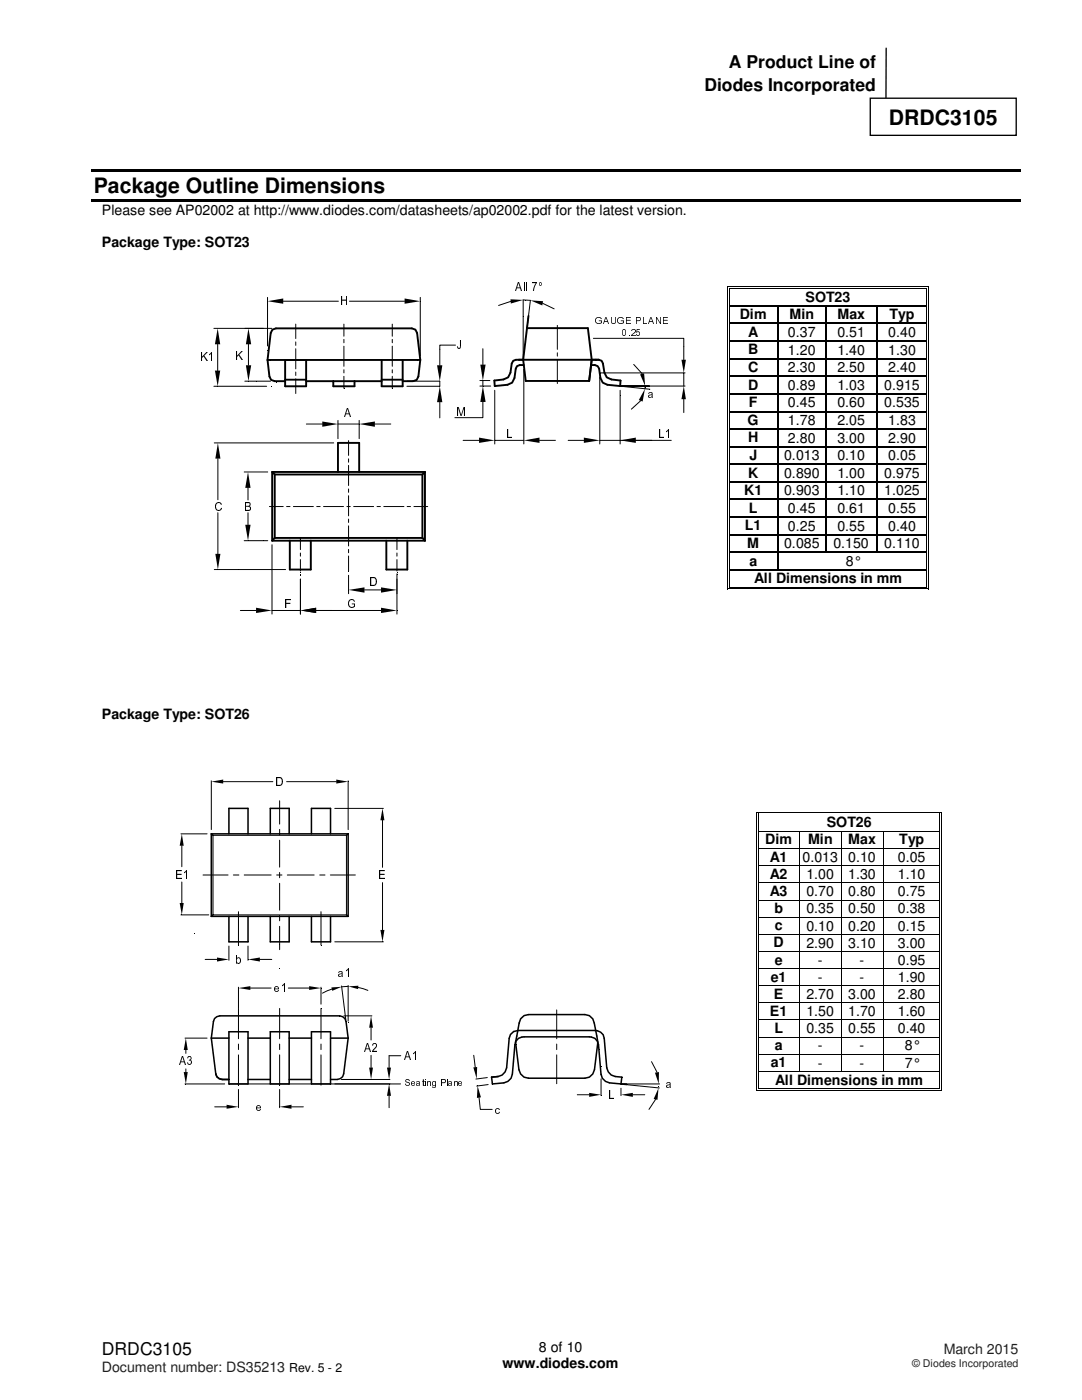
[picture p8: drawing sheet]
<svg xmlns="http://www.w3.org/2000/svg" width="216mm" height="279mm" viewBox="0 0 216 279" stroke-linecap="round" stroke-linejoin="round" font-family="sans-serif">
<path d="M176.8 9.6v10" fill="none" stroke="#000" stroke-width=".26"/>
<path d="M173.7 19.6h29.1v7.4h-29.1z" fill-rule="evenodd" fill="#fff"/>
<path d="M173.7 19.6h29.1v7.4h-29.1z" fill="none" stroke="#000" stroke-width=".26"/>
<path d="M18.2 33.7h185.5v.5h-185.5zM18.2 39.8h185.5v.5h-185.5z" fill="#000"/>
<g fill="#fff">
<path d="M145.6 57.7h39.2v3.2h-39.2z"/>
<path d="M145.7 57.7h39v3.2h-39z"/>
</g>
<path d="M145.1 57.2h.2v.5h-.2zM145.1 57.2h.5v.1h-.5zM145.5 57.5h.1v.2h-.1z" fill="#000"/>
<path d="M145.6 57.2h39.2M145.6 57.6h39.2" fill="none" stroke="#000" stroke-width=".2"/>
<path d="M145.6 57.7h39.2z" fill="#fff"/>
<path d="M184.8 57.2h.5v.1h-.5zM184.8 57.5h.2v.2h-.2zM185.2 57.2h.1v.5h-.1z" fill="#000"/>
<path d="M145.2 57.7v3.2M145.5 57.7v3.2M184.9 57.7v3.2M185.3 57.7v3.2" fill="none" stroke="#000" stroke-width=".2"/>
<g fill="#fff">
<path d="M145.6 61.2h9.5v3.2h-9.5z"/>
<path d="M145.7 61.2h9.2v3.2h-9.2z"/>
</g>
<path d="M145.1 60.9h.2v.3h-.2zM145.5 60.9h.1v.3h-.1zM155.1 60.9h.3v.3h-.3zM164.6 60.9h.3v.3h-.3zM174.8 60.9h.2v.3h-.2zM184.8 60.9h.2v.3h-.2zM185.2 60.9h.1v.3h-.1z" fill="#000"/>
<path d="M145.6 61h9.5M155.2 61.2v3.2M155.4 61h9.2M164.8 61.2v3.2M164.9 61h9.9M174.9 61.2v3.2M175 61h9.8" fill="none" stroke="#000" stroke-width=".25"/>
<path d="M145.2 61.2v3.2M145.5 61.2v3.2M184.9 61.2v3.2M185.3 61.2v3.2" fill="none" stroke="#000" stroke-width=".2"/>
<g fill="#fff">
<path d="M145.6 64.7h9.5v3.2h-9.5z"/>
<path d="M145.7 64.7h9.2v3.2h-9.2z"/>
</g>
<path d="M145.1 64.4h.2v.3h-.2zM145.5 64.4h.1v.3h-.1zM155.1 64.4h.3v.3h-.3zM164.6 64.4h.3v.3h-.3zM174.8 64.4h.2v.3h-.2zM184.8 64.4h.2v.3h-.2zM185.2 64.4h.1v.3h-.1z" fill="#000"/>
<path d="M145.6 64.6h9.5M155.2 64.7v3.2M155.4 64.6h9.2M164.8 64.7v3.2M164.9 64.6h9.9M174.9 64.7v3.2M175 64.6h9.8" fill="none" stroke="#000" stroke-width=".25"/>
<path d="M145.2 64.7v3.2M145.5 64.7v3.2M184.9 64.7v3.2M185.3 64.7v3.2" fill="none" stroke="#000" stroke-width=".2"/>
<g fill="#fff">
<path d="M145.6 68.2h9.5v3.3h-9.5z"/>
<path d="M145.7 68.2h9.2v3.3h-9.2z"/>
</g>
<path d="M145.1 67.9h.2v.3h-.2zM145.5 67.9h.1v.3h-.1zM155.1 67.9h.3v.3h-.3zM164.6 67.9h.3v.3h-.3zM174.8 67.9h.2v.3h-.2zM184.8 67.9h.2v.3h-.2zM185.2 67.9h.1v.3h-.1z" fill="#000"/>
<path d="M145.6 68.1h9.5M155.2 68.2v3.3M155.4 68.1h9.2M164.8 68.2v3.3M164.9 68.1h9.9M174.9 68.2v3.3M175 68.1h9.8" fill="none" stroke="#000" stroke-width=".25"/>
<path d="M145.2 68.2v3.3M145.5 68.2v3.3M184.9 68.2v3.3M185.3 68.2v3.3" fill="none" stroke="#000" stroke-width=".2"/>
<g fill="#fff">
<path d="M145.6 71.7h9.5v3.3h-9.5z"/>
<path d="M145.7 71.7h9.2v3.3h-9.2z"/>
</g>
<path d="M145.1 71.5h.2v.2h-.2zM145.5 71.5h.1v.2h-.1zM155.1 71.5h.3v.2h-.3zM164.6 71.5h.3v.2h-.3zM174.8 71.5h.2v.2h-.2zM184.8 71.5h.2v.2h-.2zM185.2 71.5h.1v.2h-.1z" fill="#000"/>
<path d="M145.6 71.6h9.5M155.2 71.7v3.3M155.4 71.6h9.2M164.8 71.7v3.3M164.9 71.6h9.9M174.9 71.7v3.3M175 71.6h9.8" fill="none" stroke="#000" stroke-width=".25"/>
<path d="M145.2 71.7v3.3M145.5 71.7v3.3M184.9 71.7v3.3M185.3 71.7v3.3" fill="none" stroke="#000" stroke-width=".2"/>
<g fill="#fff">
<path d="M145.6 75.2h9.5v3.3h-9.5z"/>
<path d="M145.7 75.2h9.2v3.3h-9.2z"/>
</g>
<path d="M145.1 75h.2v.2h-.2zM145.5 75h.1v.2h-.1zM155.1 75h.3v.2h-.3zM164.6 75h.3v.2h-.3zM174.8 75h.2v.2h-.2zM184.8 75h.2v.2h-.2zM185.2 75h.1v.2h-.1z" fill="#000"/>
<path d="M145.6 75.1h9.5M155.2 75.2v3.3M155.4 75.1h9.2M164.8 75.2v3.3M164.9 75.1h9.9M174.9 75.2v3.3M175 75.1h9.8" fill="none" stroke="#000" stroke-width=".25"/>
<path d="M145.2 75.2v3.3M145.5 75.2v3.3M184.9 75.2v3.3M185.3 75.2v3.3" fill="none" stroke="#000" stroke-width=".2"/>
<g fill="#fff">
<path d="M145.6 78.7h9.5v3.3h-9.5z"/>
<path d="M145.7 78.7h9.2v3.3h-9.2z"/>
</g>
<path d="M145.1 78.5h.2v.2h-.2zM145.5 78.5h.1v.2h-.1zM155.1 78.5h.3v.2h-.3zM164.6 78.5h.3v.2h-.3zM174.8 78.5h.2v.2h-.2zM184.8 78.5h.2v.2h-.2zM185.2 78.5h.1v.2h-.1z" fill="#000"/>
<path d="M145.6 78.6h9.5M155.2 78.7v3.3M155.4 78.6h9.2M164.8 78.7v3.3M164.9 78.6h9.9M174.9 78.7v3.3M175 78.6h9.8" fill="none" stroke="#000" stroke-width=".25"/>
<path d="M145.2 78.7v3.3M145.5 78.7v3.3M184.9 78.7v3.3M185.3 78.7v3.3" fill="none" stroke="#000" stroke-width=".2"/>
<g fill="#fff">
<path d="M145.6 82.3h9.5v3.2h-9.5z"/>
<path d="M145.7 82.3h9.2v3.2h-9.2z"/>
</g>
<path d="M145.1 82h.2v.3h-.2zM145.5 82h.1v.3h-.1zM155.1 82h.3v.3h-.3zM164.6 82h.3v.3h-.3zM174.8 82h.2v.3h-.2zM184.8 82h.2v.3h-.2zM185.2 82h.1v.3h-.1z" fill="#000"/>
<path d="M145.6 82.1h9.5M155.2 82.3v3.2M155.4 82.1h9.2M164.8 82.3v3.2M164.9 82.1h9.9M174.9 82.3v3.2M175 82.1h9.8" fill="none" stroke="#000" stroke-width=".25"/>
<path d="M145.2 82.3v3.2M145.5 82.3v3.2M184.9 82.3v3.2M185.3 82.3v3.2" fill="none" stroke="#000" stroke-width=".2"/>
<g fill="#fff">
<path d="M145.6 85.8h9.5v3.2h-9.5z"/>
<path d="M145.7 85.8h9.2v3.2h-9.2z"/>
</g>
<path d="M145.1 85.5h.2v.2h-.2zM145.5 85.5h.1v.2h-.1zM155.1 85.5h.3v.2h-.3zM164.6 85.5h.3v.2h-.3zM174.8 85.5h.2v.2h-.2zM184.8 85.5h.2v.2h-.2zM185.2 85.5h.1v.2h-.1z" fill="#000"/>
<path d="M145.6 85.6h9.5M155.2 85.7v3.3M155.4 85.6h9.2M164.8 85.7v3.3M164.9 85.6h9.9M174.9 85.7v3.3M175 85.6h9.8" fill="none" stroke="#000" stroke-width=".25"/>
<path d="M145.2 85.7v3.3M145.5 85.7v3.3M184.9 85.7v3.3M185.3 85.7v3.3" fill="none" stroke="#000" stroke-width=".2"/>
<g fill="#fff">
<path d="M145.6 89.3h9.5v3.2h-9.5z"/>
<path d="M145.7 89.3h9.2v3.2h-9.2z"/>
</g>
<path d="M145.1 89h.2v.2h-.2zM145.5 89h.1v.2h-.1zM155.1 89h.3v.2h-.3zM164.6 89h.3v.2h-.3zM174.8 89h.2v.2h-.2zM184.8 89h.2v.2h-.2zM185.2 89h.1v.2h-.1z" fill="#000"/>
<path d="M145.6 89.1h9.5M155.2 89.2v3.3M155.4 89.1h9.2M164.8 89.2v3.3M164.9 89.1h9.9M174.9 89.2v3.3M175 89.1h9.8" fill="none" stroke="#000" stroke-width=".25"/>
<path d="M145.2 89.2v3.3M145.5 89.2v3.3M184.9 89.2v3.3M185.3 89.2v3.3" fill="none" stroke="#000" stroke-width=".2"/>
<g fill="#fff">
<path d="M145.6 92.8h9.5v3.2h-9.5z"/>
<path d="M145.7 92.8h9.2v3.2h-9.2z"/>
</g>
<path d="M145.1 92.5h.2v.3h-.2zM145.5 92.5h.1v.3h-.1zM155.1 92.5h.3v.3h-.3zM164.6 92.5h.3v.3h-.3zM174.8 92.5h.2v.3h-.2zM184.8 92.5h.2v.3h-.2zM185.2 92.5h.1v.3h-.1z" fill="#000"/>
<path d="M145.6 92.6h9.5M155.2 92.8v3.2M155.4 92.6h9.2M164.8 92.8v3.2M164.9 92.6h9.9M174.9 92.8v3.2M175 92.6h9.8" fill="none" stroke="#000" stroke-width=".25"/>
<path d="M145.2 92.8v3.2M145.5 92.8v3.2M184.9 92.8v3.2M185.3 92.8v3.2" fill="none" stroke="#000" stroke-width=".2"/>
<g fill="#fff">
<path d="M145.6 96.3h9.5v3.2h-9.5z"/>
<path d="M145.7 96.3h9.2v3.2h-9.2z"/>
</g>
<path d="M145.1 96h.2v.3h-.2zM145.5 96h.1v.3h-.1zM155.1 96h.3v.3h-.3zM164.6 96h.3v.3h-.3zM174.8 96h.2v.3h-.2zM184.8 96h.2v.3h-.2zM185.2 96h.1v.3h-.1z" fill="#000"/>
<path d="M145.6 96.1h9.5M155.2 96.3v3.2M155.4 96.1h9.2M164.8 96.3v3.2M164.9 96.1h9.9M174.9 96.3v3.2M175 96.1h9.8" fill="none" stroke="#000" stroke-width=".25"/>
<path d="M145.2 96.3v3.2M145.5 96.3v3.2M184.9 96.3v3.2M185.3 96.3v3.2" fill="none" stroke="#000" stroke-width=".2"/>
<g fill="#fff">
<path d="M145.6 99.8h9.5v3.2h-9.5z"/>
<path d="M145.7 99.8h9.2v3.2h-9.2z"/>
</g>
<path d="M145.1 99.5h.2v.3h-.2zM145.5 99.5h.1v.3h-.1zM155.1 99.5h.3v.3h-.3zM164.6 99.5h.3v.3h-.3zM174.8 99.5h.2v.3h-.2zM184.8 99.5h.2v.3h-.2zM185.2 99.5h.1v.3h-.1z" fill="#000"/>
<path d="M145.6 99.7h9.5M155.2 99.8v3.2M155.4 99.7h9.2M164.8 99.8v3.2M164.9 99.7h9.9M174.9 99.8v3.2M175 99.7h9.8" fill="none" stroke="#000" stroke-width=".25"/>
<path d="M145.2 99.8v3.2M145.5 99.8v3.2M184.9 99.8v3.2M185.3 99.8v3.2" fill="none" stroke="#000" stroke-width=".2"/>
<g fill="#fff">
<path d="M145.6 103.3h9.5v3.3h-9.5z"/>
<path d="M145.7 103.3h9.2v3.3h-9.2z"/>
</g>
<path d="M145.1 103h.2v.3h-.2zM145.5 103h.1v.3h-.1zM155.1 103h.3v.3h-.3zM164.6 103h.3v.3h-.3zM174.8 103h.2v.3h-.2zM184.8 103h.2v.3h-.2zM185.2 103h.1v.3h-.1z" fill="#000"/>
<path d="M145.6 103.2h9.5M155.2 103.3v3.3M155.4 103.2h9.2M164.8 103.3v3.3M164.9 103.2h9.9M174.9 103.3v3.3M175 103.2h9.8" fill="none" stroke="#000" stroke-width=".25"/>
<path d="M145.2 103.3v3.3M145.5 103.3v3.3M184.9 103.3v3.3M185.3 103.3v3.3" fill="none" stroke="#000" stroke-width=".2"/>
<g fill="#fff">
<path d="M145.6 106.8h9.5v3.3h-9.5z"/>
<path d="M145.7 106.8h9.2v3.3h-9.2z"/>
</g>
<path d="M145.1 106.6h.2v.2h-.2zM145.5 106.6h.1v.2h-.1zM155.1 106.6h.3v.2h-.3zM164.6 106.6h.3v.2h-.3zM174.8 106.6h.2v.2h-.2zM184.8 106.6h.2v.2h-.2zM185.2 106.6h.1v.2h-.1z" fill="#000"/>
<path d="M145.6 106.7h9.5M155.2 106.8v3.3M155.4 106.7h9.2M164.8 106.8v3.3M164.9 106.7h9.9M174.9 106.8v3.3M175 106.7h9.8" fill="none" stroke="#000" stroke-width=".25"/>
<path d="M145.2 106.8v3.3M145.5 106.8v3.3M184.9 106.8v3.3M185.3 106.8v3.3" fill="none" stroke="#000" stroke-width=".2"/>
<g fill="#fff">
<path d="M145.6 110.3h9.5v3.3h-9.5z"/>
<path d="M145.7 110.3h9.2v3.3h-9.2z"/>
</g>
<path d="M145.1 110.1h.2v.2h-.2zM145.5 110.1h.1v.2h-.1zM155.1 110.1h.3v.2h-.3zM164.6 110.1h.3v.2h-.3zM174.8 110.1h.2v.2h-.2zM184.8 110.1h.2v.2h-.2zM185.2 110.1h.1v.2h-.1z" fill="#000"/>
<path d="M145.6 110.2h9.5M155.2 110.3v3.3M155.4 110.2h9.2M164.9 110.2h9.9M175 110.2h9.8" fill="none" stroke="#000" stroke-width=".25"/>
<path d="M145.2 110.3v3.3M145.5 110.3v3.3M184.9 110.3v3.3M185.3 110.3v3.3" fill="none" stroke="#000" stroke-width=".2"/>
<g fill="#fff">
<path d="M145.6 113.8h39.2v3.3h-39.2z"/>
<path d="M145.7 113.8h39v3.3h-39z"/>
</g>
<path d="M145.1 113.6h.2v.2h-.2zM145.1 117.1h.2v.5h-.2zM145.1 117.4h.5v.2h-.5zM145.5 113.6h.1v.2h-.1zM145.5 117.1h.1v.2h-.1zM155.1 113.6h.3v.2h-.3zM184.8 113.6h.2v.2h-.2zM184.8 117.4h.5v.2h-.5zM184.8 117.1h.2v.2h-.2zM185.2 113.6h.1v.2h-.1zM185.2 117.1h.1v.5h-.1z" fill="#000"/>
<path d="M145.6 113.7h9.5M155.4 113.7h29.4" fill="none" stroke="#000" stroke-width=".25"/>
<path d="M145.2 113.8v3.3M145.5 113.8v3.3M145.6 117.5h39.2M145.6 117.2h39.2M184.9 113.8v3.3M185.3 113.8v3.3" fill="none" stroke="#000" stroke-width=".2"/>
<g fill="#fff">
<path d="M151.5 162.6h35.9v3.2h-35.9z"/>
<path d="M151.6 162.6h35.7v3.2h-35.7z"/>
</g>
<path d="M151 162.1h.1v.5h-.1zM151 162.1h.5v.1h-.5zM151.3 162.4h.2v.2h-.2z" fill="#000"/>
<path d="M151.5 162.1h35.9M151.5 162.5h35.9" fill="none" stroke="#000" stroke-width=".2"/>
<path d="M151.5 162.6h35.9z" fill="#fff"/>
<path d="M187.4 162.1h.5v.1h-.5zM187.4 162.4h.2v.2h-.2zM187.7 162.1h.2v.5h-.2z" fill="#000"/>
<path d="M151 162.6v3.2M151.4 162.6v3.2M187.5 162.6v3.2M187.8 162.6v3.2" fill="none" stroke="#000" stroke-width=".2"/>
<g fill="#fff">
<path d="M151.5 166h7.9v3.2h-7.9z"/>
<path d="M151.6 166h7.6v3.2h-7.6z"/>
<path d="M159.6 166h8.2v3.2h-8.2z"/>
<path d="M159.9 166h7.6v3.2h-7.6z"/>
<path d="M168 166h8.1v3.2h-8.1z"/>
<path d="M168.2 166h7.7v3.2h-7.7z"/>
</g>
<path d="M151 165.8h.1v.2h-.1zM151.3 165.8h.2v.2h-.2zM159.5 165.8h.1v.2h-.1zM167.8 165.8h.2v.2h-.2zM176.1 165.8h.2v.2h-.2zM187.4 165.8h.2v.2h-.2zM187.7 165.8h.2v.2h-.2z" fill="#000"/>
<path d="M151 166v3.2M151.4 166v3.2M151.5 165.9h8M159.6 166v3.2M159.6 165.9h8.2M167.9 166v3.2M168 165.9h8.1M176.2 166v3.2M176.3 165.9h11.1M187.5 166v3.2M187.8 166v3.2" fill="none" stroke="#000" stroke-width=".2"/>
<g fill="#fff">
<path d="M151.5 169.4h7.9v3.3h-7.9z"/>
<path d="M151.6 169.4h7.6v3.3h-7.6z"/>
<path d="M159.6 169.4h8.2v3.3h-8.2z"/>
<path d="M159.9 169.4h7.6v3.3h-7.6z"/>
<path d="M168 169.4h8.1v3.3h-8.1z"/>
<path d="M168.2 169.4h7.7v3.3h-7.7z"/>
</g>
<path d="M151 169.2h.1v.2h-.1zM151.3 169.2h.2v.2h-.2zM159.5 169.2h.1v.2h-.1zM167.8 169.2h.2v.2h-.2zM176.1 169.2h.2v.2h-.2zM187.4 169.2h.2v.2h-.2zM187.7 169.2h.2v.2h-.2z" fill="#000"/>
<path d="M151 169.4v3.3M151.4 169.4v3.3M151.5 169.3h8M159.6 169.4v3.3M159.6 169.3h8.2M167.9 169.4v3.3M168 169.3h8.1M176.2 169.4v3.3M176.3 169.3h11.1M187.5 169.4v3.3M187.8 169.4v3.3" fill="none" stroke="#000" stroke-width=".2"/>
<g fill="#fff">
<path d="M151.5 172.8h7.9v3.3h-7.9z"/>
<path d="M151.6 172.8h7.6v3.3h-7.6z"/>
<path d="M159.6 172.8h8.2v3.3h-8.2z"/>
<path d="M159.9 172.8h7.6v3.3h-7.6z"/>
<path d="M168 172.8h8.1v3.3h-8.1z"/>
<path d="M168.2 172.8h7.7v3.3h-7.7z"/>
</g>
<path d="M151 172.7h.1v.1h-.1zM151.3 172.7h.2v.1h-.2zM159.5 172.7h.1v.1h-.1zM167.8 172.7h.2v.1h-.2zM176.1 172.7h.2v.1h-.2zM187.4 172.7h.2v.1h-.2zM187.7 172.7h.2v.1h-.2z" fill="#000"/>
<path d="M151 172.8v3.3M151.4 172.8v3.3M151.5 172.8h8M159.6 172.8v3.3M159.6 172.8h8.2M167.9 172.8v3.3M168 172.8h8.1M176.2 172.8v3.3M176.3 172.8h11.1M187.5 172.8v3.3M187.8 172.8v3.3" fill="none" stroke="#000" stroke-width=".2"/>
<g fill="#fff">
<path d="M151.5 176.3h7.9v3.2h-7.9z"/>
<path d="M151.6 176.3h7.6v3.2h-7.6z"/>
<path d="M159.6 176.3h8.2v3.2h-8.2z"/>
<path d="M159.9 176.3h7.6v3.2h-7.6z"/>
<path d="M168 176.3h8.1v3.2h-8.1z"/>
<path d="M168.2 176.3h7.7v3.2h-7.7z"/>
</g>
<path d="M151 176.1h.1v.2h-.1zM151.3 176.1h.2v.2h-.2zM159.5 176.1h.1v.2h-.1zM167.8 176.1h.2v.2h-.2zM176.1 176.1h.2v.2h-.2zM187.4 176.1h.2v.2h-.2zM187.7 176.1h.2v.2h-.2z" fill="#000"/>
<path d="M151 176.3v3.2M151.4 176.3v3.2M151.5 176.2h8M159.6 176.3v3.2M159.6 176.2h8.2M167.9 176.3v3.2M168 176.2h8.1M176.2 176.3v3.2M176.3 176.2h11.1M187.5 176.3v3.2M187.8 176.3v3.2" fill="none" stroke="#000" stroke-width=".2"/>
<g fill="#fff">
<path d="M151.5 179.7h7.9v3.2h-7.9z"/>
<path d="M151.6 179.7h7.6v3.2h-7.6z"/>
<path d="M159.6 179.7h8.2v3.2h-8.2z"/>
<path d="M159.9 179.7h7.6v3.2h-7.6z"/>
<path d="M168 179.7h8.1v3.2h-8.1z"/>
<path d="M168.2 179.7h7.7v3.2h-7.7z"/>
</g>
<g fill="#000">
<path d="M151 179.5h.1v.2h-.1zM151.3 179.5h.2v.2h-.2zM159.5 179.5h.1v.2h-.1zM167.8 179.5h.2v.2h-.2zM176.1 179.5h.2v.2h-.2zM187.4 179.5h.2v.2h-.2zM187.7 179.5h.2v.2h-.2zM151 182.9h.1v.2h-.1zM151.3 182.9h.2v.2h-.2zM159.5 182.9h.1v.2h-.1zM167.8 182.9h.2v.2h-.2zM176.1 182.9h.2v.2h-.2z"/>
<path d="M187.4 182.9h.2v.2h-.2zM187.7 182.9h.2v.2h-.2z"/>
</g>
<g fill="none" stroke="#000" stroke-width=".2">
<path d="M151 179.7v3.2M151.4 179.7v3.2M151.5 179.6h8M159.6 179.7v3.2M159.6 179.6h8.2M167.9 179.7v3.2M168 179.6h8.1M176.2 179.7v3.2M176.3 179.6h11.1M187.5 179.7v3.2M187.8 179.7v3.2M151 183.1v3.3"/>
<path d="M151.4 183.1v3.3M151.5 183h8M159.6 183.1v3.3M159.6 183h8.2M167.9 183.1v3.3M168 183h8.1M176.2 183.1v3.3M176.3 183h11.1M187.5 183.1v3.3M187.8 183.1v3.3"/>
</g>
<g fill="#fff">
<path d="M151.5 186.5h7.9v3.3h-7.9z"/>
<path d="M151.6 186.5h7.6v3.3h-7.6z"/>
<path d="M159.6 186.5h8.2v3.3h-8.2z"/>
<path d="M159.9 186.5h7.6v3.3h-7.6z"/>
<path d="M168 186.5h8.1v3.3h-8.1z"/>
<path d="M168.2 186.5h7.7v3.3h-7.7z"/>
</g>
<path d="M151 186.4h.1v.1h-.1zM151.3 186.4h.2v.1h-.2zM159.5 186.4h.1v.1h-.1zM167.8 186.4h.2v.1h-.2zM176.1 186.4h.2v.1h-.2zM187.4 186.4h.2v.1h-.2zM187.7 186.4h.2v.1h-.2z" fill="#000"/>
<path d="M151 186.5v3.3M151.4 186.5v3.3M151.5 186.4h8M159.6 186.5v3.3M159.6 186.4h8.2M167.9 186.5v3.3M168 186.4h8.1M176.2 186.5v3.3M176.3 186.4h11.1M187.5 186.5v3.3M187.8 186.5v3.3" fill="none" stroke="#000" stroke-width=".2"/>
<g fill="#fff">
<path d="M151.5 189.9h7.9v3.3h-7.9z"/>
<path d="M151.6 189.9h7.6v3.3h-7.6z"/>
<path d="M159.6 189.9h8.2v3.3h-8.2z"/>
<path d="M159.9 189.9h7.6v3.3h-7.6z"/>
<path d="M168 189.9h8.1v3.3h-8.1z"/>
<path d="M168.2 189.9h7.7v3.3h-7.7z"/>
</g>
<path d="M151 189.8h.1v.1h-.1zM151.3 189.8h.2v.1h-.2zM159.5 189.8h.1v.1h-.1zM167.8 189.8h.2v.1h-.2zM176.1 189.8h.2v.1h-.2zM187.4 189.8h.2v.1h-.2zM187.7 189.8h.2v.1h-.2z" fill="#000"/>
<path d="M151 189.9v3.3M151.4 189.9v3.3M151.5 189.9h8M159.6 189.9v3.3M159.6 189.9h8.2M167.9 189.9v3.3M168 189.9h8.1M176.2 189.9v3.3M176.3 189.9h11.1M187.5 189.9v3.3M187.8 189.9v3.3" fill="none" stroke="#000" stroke-width=".2"/>
<g fill="#fff">
<path d="M151.5 193.4h7.9v3.2h-7.9z"/>
<path d="M151.6 193.4h7.6v3.2h-7.6z"/>
<path d="M159.6 193.4h8.2v3.2h-8.2z"/>
<path d="M159.9 193.4h7.6v3.2h-7.6z"/>
<path d="M168 193.4h8.1v3.2h-8.1z"/>
<path d="M168.2 193.4h7.7v3.2h-7.7z"/>
</g>
<path d="M151 193.2h.1v.2h-.1zM151.3 193.2h.2v.2h-.2zM159.5 193.2h.1v.2h-.1zM167.8 193.2h.2v.2h-.2zM176.1 193.2h.2v.2h-.2zM187.4 193.2h.2v.2h-.2zM187.7 193.2h.2v.2h-.2z" fill="#000"/>
<path d="M151 193.4v3.2M151.4 193.4v3.2M151.5 193.3h8M159.6 193.4v3.2M159.6 193.3h8.2M167.9 193.4v3.2M168 193.3h8.1M176.2 193.4v3.2M176.3 193.3h11.1M187.5 193.4v3.2M187.8 193.4v3.2" fill="none" stroke="#000" stroke-width=".2"/>
<g fill="#fff">
<path d="M151.5 196.8h7.9v3.2h-7.9z"/>
<path d="M151.6 196.8h7.6v3.2h-7.6z"/>
<path d="M159.6 196.8h8.2v3.2h-8.2z"/>
<path d="M159.9 196.8h7.6v3.2h-7.6z"/>
<path d="M168 196.8h8.1v3.2h-8.1z"/>
<path d="M168.2 196.8h7.7v3.2h-7.7z"/>
</g>
<path d="M151 196.6h.1v.2h-.1zM151.3 196.6h.2v.2h-.2zM159.5 196.6h.1v.2h-.1zM167.8 196.6h.2v.2h-.2zM176.1 196.6h.2v.2h-.2zM187.4 196.6h.2v.2h-.2zM187.7 196.6h.2v.2h-.2z" fill="#000"/>
<path d="M151 196.8v3.2M151.4 196.8v3.2M151.5 196.7h8M159.6 196.8v3.2M159.6 196.7h8.2M167.9 196.8v3.2M168 196.7h8.1M176.2 196.8v3.2M176.3 196.7h11.1M187.5 196.8v3.2M187.8 196.8v3.2" fill="none" stroke="#000" stroke-width=".2"/>
<g fill="#fff">
<path d="M151.5 200.2h7.9v3.3h-7.9z"/>
<path d="M151.6 200.2h7.6v3.3h-7.6z"/>
<path d="M159.6 200.2h8.2v3.3h-8.2z"/>
<path d="M159.9 200.2h7.6v3.3h-7.6z"/>
<path d="M168 200.2h8.1v3.3h-8.1z"/>
<path d="M168.2 200.2h7.7v3.3h-7.7z"/>
</g>
<path d="M151 200h.1v.2h-.1zM151.3 200h.2v.2h-.2zM159.5 200h.1v.2h-.1zM167.8 200h.2v.2h-.2zM176.1 200h.2v.2h-.2zM187.4 200h.2v.2h-.2zM187.7 200h.2v.2h-.2z" fill="#000"/>
<path d="M151 200.2v3.3M151.4 200.2v3.3M151.5 200.1h8M159.6 200.2v3.3M159.6 200.1h8.2M167.9 200.2v3.3M168 200.1h8.1M176.2 200.2v3.3M176.3 200.1h11.1M187.5 200.2v3.3M187.8 200.2v3.3" fill="none" stroke="#000" stroke-width=".2"/>
<g fill="#fff">
<path d="M151.5 203.6h7.9v3.3h-7.9z"/>
<path d="M151.6 203.6h7.6v3.3h-7.6z"/>
</g>
<path d="M151 203.5h.1v.1h-.1zM151.3 203.5h.2v.1h-.2zM159.5 203.5h.1v.1h-.1zM167.8 203.5h.2v.1h-.2zM176.1 203.5h.2v.1h-.2zM187.4 203.5h.2v.1h-.2zM187.7 203.5h.2v.1h-.2z" fill="#000"/>
<path d="M151 203.6v3.3M151.4 203.6v3.3M151.5 203.5h8M159.6 203.6v3.3M159.6 203.5h8.2M167.9 203.6v3.3M168 203.5h8.1M176.2 203.6v3.3M176.3 203.5h11.1M187.5 203.6v3.3M187.8 203.6v3.3" fill="none" stroke="#000" stroke-width=".2"/>
<g fill="#fff">
<path d="M151.5 207.1h7.9v3.2h-7.9z"/>
<path d="M151.6 207.1h7.6v3.2h-7.6z"/>
</g>
<path d="M151 206.9h.1v.2h-.1zM151.3 206.9h.2v.2h-.2zM159.5 206.9h.1v.2h-.1zM167.8 206.9h.2v.2h-.2zM176.1 206.9h.2v.2h-.2zM187.4 206.9h.2v.2h-.2zM187.7 206.9h.2v.2h-.2z" fill="#000"/>
<path d="M151 207.1v3.2M151.4 207.1v3.2M151.5 207h8M159.6 207.1v3.2M159.6 207h8.2M167.9 207.1v3.2M168 207h8.1M176.2 207.1v3.2M176.3 207h11.1M187.5 207.1v3.2M187.8 207.1v3.2" fill="none" stroke="#000" stroke-width=".2"/>
<g fill="#fff">
<path d="M151.5 210.5h7.9v3.2h-7.9z"/>
<path d="M151.6 210.5h7.6v3.2h-7.6z"/>
</g>
<path d="M151 210.3h.1v.2h-.1zM151.3 210.3h.2v.2h-.2zM159.5 210.3h.1v.2h-.1zM167.8 210.3h.2v.2h-.2zM176.1 210.3h.2v.2h-.2zM187.4 210.3h.2v.2h-.2zM187.7 210.3h.2v.2h-.2z" fill="#000"/>
<path d="M151 210.5v3.2M151.4 210.5v3.2M151.5 210.4h8M159.6 210.5v3.2M159.6 210.4h8.2M167.9 210.5v3.2M168 210.4h8.1M176.2 210.5v3.2M176.3 210.4h11.1M187.5 210.5v3.2M187.8 210.5v3.2" fill="none" stroke="#000" stroke-width=".2"/>
<g fill="#fff">
<path d="M151.5 213.9h35.9v3.3h-35.9z"/>
<path d="M151.6 213.9h35.7v3.3h-35.7z"/>
</g>
<g fill="#000">
<path d="M151 213.7h.1v.2h-.1zM151 217.2h.1v.5h-.1zM151 217.5h.5v.2h-.5zM151.3 213.7h.2v.2h-.2zM151.3 217.2h.2v.1h-.2zM159.5 213.7h.1v.2h-.1zM167.8 213.7h.2v.2h-.2zM176.1 213.7h.2v.2h-.2zM187.4 213.7h.2v.2h-.2zM187.4 217.5h.5v.2h-.5zM187.4 217.2h.2v.1h-.2zM187.7 213.7h.2v.2h-.2z"/>
<path d="M187.7 217.2h.2v.5h-.2z"/>
</g>
<g fill="none" stroke="#000" stroke-width=".2">
<path d="M53.4 59.4v9.6M83.9 59.4v11.6M42.7 77.1h10.5M42.7 65.5h11.5M43.4 68.7v5.3M48.9 76.1h5.1M49.6 68.7v4.2M56.5 60.1h11M59 64.7v2.9M59 68.2v.7M59 69.6v4M59 74.3v.6"/>
<path d="M59 75.6v2.9M68.6 64.7v2.4M68.6 67.7v.7M68.6 69.1v4M68.6 73.8v.6M68.6 75.1v2.4M69.7 60.1h11M78.3 64.7v2.4M78.3 67.7v.7M78.3 69.1v4M78.3 73.8v.6M78.3 75.1v2.4"/>
<path d="M81.2 76.1h6.6v1h-6.6M90.9 68.9h-3.1v4M95.8 77h2.1M95.8 75.9h1.9M96.4 69.6v3.2M96.4 75.9v1.1M98.7 77.9v10.7M101.9 60.2l-2.4 .8M104.5 73.7v14.9M105.2 65.5l.6-5.6h-1.4v11.9M108.3 60.5l2.3 1.1M111.2 64.9v4.8"/>
<path d="M111.2 70.4v.7M111.2 71.8v4.7M118.4 67.5h18v4.3M119.7 75.3v13.3M119.7 74.4h17M123.7 77h13M123.7 77.9v10.7M124 77.1l5.7 .6M126.4 72.7l1.7 1.9M127.8 80l-1.8 1.7M128.7 77v.6M136.4 74.4v2.6"/>
<path d="M136.4 79.7v2.6M42.8 88.4h23.8M43.5 91.5v8.2M48.7 94.2h4.7M49.5 97.4v2.4M61.1 84.6h3.2M67.4 83.9v3.6M67.4 84.6h4.3M69.6 87.9v3M69.6 91.6v.6M69.6 92.9v4M69.6 97.6v.7"/>
<path d="M69.6 98.9v4.1M71.7 83.9v3.6M74.8 84.6h3.2M87.8 80.3v3.1M92.4 87.9h3.2M96.4 80.2v3.2h-5.6M98.7 87.9h5.8M107.7 87.9h3.1M113.4 87.9h3.1M119.7 87.9h4zM123.7 87.9h10.2M42.8 113.7h14.2"/>
<path d="M43.5 102.3v8.2M48.7 107.9h4.7M49.5 102.3v2.4M53.8 101.1h2.7M54.3 108.7v13.9M57.2 101.1h.7M58.5 101.1h4M59.9 107.4v2.3M59.9 110.4v.6M59.9 111.7v2.3M59.9 115.6v7M63.2 101.1h.7"/>
<path d="M64.6 101.1h3.9M69.2 101.1h.7M69.6 103.6v.7M69.6 104.9v4.1M69.6 109.6v.7M69.6 111v3M69.6 114.8v3.7M70.6 101.1h3.9M72.7 117.7h3.3M75.2 101.1h.7M76.6 101.1h4M79.2 107.4v2.3"/>
<path d="M79.2 110.4v.6M79.2 111.7v2.3M79.2 114.5v8.1M81.2 101.1h.7M82.6 101.1h2.7M48 121.8h3.1M54.3 121.8h5.6M63.1 121.8h12.9M42.2 155.8v9.8M44.5 156h9.9M55.8 159.8v4.7M57.2 156h9.9"/>
<path d="M69.5 155.8v9.8M36.1 166.4h5.2M36.3 168.8v4.2M36.3 176v4.2M40.5 174.6h5M42.5 166.7h26.6v15.9h-26.6zM46.6 174.6h1.1M48.7 174.6h5.4M55.2 174.6h1.1M55.8 165.5v1.1M55.8 167.7v5.4M55.8 174.1v1.1"/>
<path d="M55.8 176.3v5.4M57.3 174.6h5.4M63.8 174.6h1.1M65.9 174.6h5M66.8 161.3h9.7M76.3 163.7v9.4M76.3 176.1v9.5M36.1 182.6h5.6M40.9 191.5h2.4M45.7 188.8v2.8M47.6 181.9v6.7M47.6 197v10.3"/>
<path d="M49.5 188.8v2.8M50 197.2h4.1M51.9 191.5h2.3M55.8 182.7v1.1M55.8 184.9v4.6M57.5 197.2h4.2M64.1 181.9v6.7M64.1 197v3.4M66.2 197.4l-1.9 .8M66.8 188h9.7M68.2 196.8l.8 6.7M69.5 196.7v7.1"/>
<path d="M69.5 196.9h-1.3M71.5 197.1l1.9 .6M36.9 216.3h7.9M36.9 207.2h4.4M37.1 209.6v.6M37.1 213.3v.7M45.7 216.3h34.2M47.6 208.4v1.1M47.6 210.5v6.1M47.6 217.4v3.7M55.8 201.3v6M55.8 208.4v1.1"/>
<path d="M55.8 210.5v6.1M55.8 217.4v3.7M64.1 201.3v6M64.1 208.4v1.1M64.1 210.5v6.1M68.2 215.4h9.6M68.6 202.7h5.6M74 205.1v2.5M74 210.6v2.5M77.6 218.7v2.4M80 210.7h-2.4v2.4M94.5 210.6l.3 2.4"/>
<path d="M95.6 219l.2 2.4h2.4M97.2 215.1l-2.2 .2M97.4 216.5l-2.3 .2M111.1 201.5v5.8M111.1 208.4v1.1M111.1 210.5v5.8M115.2 218.5h2.4M119.9 215.3v3.4M123.9 217.2v1.5M125.2 216.3h6.4M125.2 216.5l6.4 .6M126.3 218.5h2.4"/>
<path d="M130 211.9l1.1 2.1M130.8 219.4l-1.3 2M151 213.9v3.3M151.4 213.9v3.3M151.5 213.8h8M151.5 217.6h35.9M151.5 217.3h35.9M159.6 213.8h8.2M168 213.8h8.1M176.3 213.8h11.1M187.5 213.9v3.3M187.8 213.9v3.3"/>
<path d="M42.8 220.9h2.4M58.2 220.9h2.3"/>
</g>
<g fill="none" stroke="#000" stroke-width=".38">
<path d="M53.4 71.8l.4 3.3 .3 .7 .7 .3h2.1M53.4 71.8l.6-5.3 .4-.7 .7-.3h27.1l.7 .3 .3 .7 .7 5.3M53.4 71.8h30.5M56.9 71.8v5.3h4.2v-5.3M56.9 75.8h4.2M61.1 76.1h15.1M66.5 76.1v1h4.2v-1M76.2 71.8v5.3h4.1v-5.3M76.2 75.8h4.1M83.9 71.8l-.4 3.3-.4 .7-.7 .3h-2.1M104.5 72.9h-.8l-.5 .2-.3 .5-.2 1.8-.5 1-.9 .4-2.6 .2-.1-1.1 1.9-.2 .9-.4 .5-.9 .2-1.8 .3-.6 .6-.2h16.5l.6 .2 .2 .6 .3 1.8 .5 .9 .9 .4 1.8 .2-.1 1.1M105.5 63l-1.1 8.8 .5 4.2h12.7l.5-4.2-.8-6.3h-12.1"/>
<path d="M117.9 72.9h.8l.6 .2 .2 .5 .3 1.8 .5 1 .9 .4 2.5 .2M123.7 77h5.8M54.3 94.2h30.5M54.3 94.2v13.7M54.3 94.2l.5 .5M54.8 94.7h29.5M54.8 94.7v12.7M67.4 94.2v-5.8h4.3v5.8M84.3 94.7v12.7M84.8 94.2v13.7M84.8 94.2l-.5 .5M54.3 107.9h30.5"/>
<path d="M54.8 107.4h29.5M54.8 107.4l-.5 .5M57.8 107.9v5.8h4.2v-5.8M77.1 107.9v5.8h4.2v-5.8M84.3 107.4l.5 .5"/>
</g>
<g fill="#000">
<path d="M53.4 60.1l3.1-.5v1zM80.7 59.6l3.2 .5-3.2 .5zM101.9 59.7l2.5 .2-2.5 .7zM43.4 65.5l.5 3.2h-1zM42.9 74h1l-.5 3.1zM49.6 65.5l.5 3.2h-1zM49.1 72.9h1l-.5 3.2zM87.2 72.9h1.1l-.5 3.2zM95.8 72.8h1.1l-.5 3.1zM105.8 59.9l2.6 .2-.2 .9zM128.7 77.6l-.5 2.5-.7-.3zM127.7 74.7l.8-.2 .2 2.5z"/>
<path d="M136.4 77l.5 2.7h-.9zM136 71.8h.9l-.5 2.6zM43.5 88.4l.5 3.1h-1zM49.5 94.2l.5 3.2h-1.1zM64.3 84.1l3.1 .5-3.1 .6zM71.7 84.6l3.1-.5v1.1zM87.8 77.1l.5 3.2h-1.1zM95.6 87.3l3.1 .6-3.1 .5zM96.4 77l.5 3.2h-1.1zM104.5 87.9l3.2-.6v1.1zM116.5 87.3l3.2 .6-3.2 .5zM123.7 87.9l3.2-.6v1.1z"/>
<path d="M43 110.5h1l-.5 3.2zM48.9 104.7h1.1l-.5 3.2zM69.6 117.7l3.1-.5v1.1zM76 117.2l3.2 .5-3.2 .6zM51.1 121.3l3.2 .5-3.2 .5zM59.9 121.8l3.2-.5v1zM76 121.3l3.2 .5-3.2 .5zM42.2 156l2.3-.4v.8zM67.1 155.6l2.4 .4-2.4 .4zM36.3 166.4l.4 2.4h-.8zM76.3 161.3l.4 2.4h-.8zM35.9 180.2h.8l-.4 2.4z"/>
<path d="M43.3 191.1l2.4 .4-2.4 .4zM47.6 197.2l2.4-.4v.8zM49.5 191.5l2.4-.4v.8zM61.7 196.8l2.4 .4-2.4 .4zM66.1 197.1l2.1-.2-1.9 .8zM69.5 196.9l2-.2v.7zM75.9 185.6h.8l-.4 2.4zM37.1 207.2l.4 2.4h-.8zM36.7 214h.8l-.4 2.3zM74 202.7l.4 2.4h-.7zM73.7 213.1h.7l-.4 2.3zM77.2 213.1h.8l-.4 2.3z"/>
<path d="M77.6 216.3l.4 2.4h-.8zM94.4 213l.8-.1-.1 2.4zM95.3 216.7l.7 2.3-.8 .1zM117.6 218.1l2.3 .4-2.3 .4zM123.9 218.5l2.4-.4v.8zM131.4 217.1l-.2 2.4-.8-.2zM130.7 214.1l.8-.1-.1 2.3zM45.2 220.5l2.4 .4-2.4 .4zM55.8 220.9l2.4-.4v.8z"/>
</g>
<g fill="none" stroke="#000" stroke-width=".3">
<path d="M42.2 166.4v16.5M42.2 166.4h27.3M42.2 166.4l.3 .3M45.7 166.4v-5.1h3.8v5.1M53.9 166.4v-5.1h3.8v5.1M62.1 166.4v-5.1h3.9v5.1M69.5 166.4v16.5M69.5 166.4l-.4 .3M42.2 182.9h27.3M42.5 182.6l-.3 .3M45.7 182.9v5.1h3.8v-5.1M53.9 182.9v5.1h3.8v-5.1"/>
<path d="M62.1 182.9v5.1h3.9v-5.1M69.1 182.6l.4 .3M42.2 207.2l.9 7.1 .2 .6 .4 .4 .6 .1h1.4M42.2 207.2l.4-3.3 .2-.6 .5-.4 .6-.2h23.9l.6 .2 .4 .4 .2 .6 .5 3.3M42.2 207.2h3.5M45.7 205.9h3.8v10.4h-3.8zM49.5 207.2h4.4M49.5 215.4h4.4M53.9 205.9h3.8v10.4h-3.8zM57.7 207.2h4.4M57.7 215.4h4.4M62.1 205.9h3.9v10.4h-3.9z"/>
<path d="M66 207.2h3.5M69.5 207.2l-.9 7.1-.2 .6-.5 .4-.6 .1h-1.3M103.9 203.3l.7-.6 .9-.2h11.2l.9 .2 .7 .6 .3 .9 .7 3.8-.7 5.5-.3 .8-.7 .7-.9 .2h-11.2l-.9-.2-.7-.7-.4-.8-.6-5.5 .7-3.8zM118.7 205.7a1.78 1.78 0 0 1 1.9 1.5l.5 5.9 .3 .8 .6 .6 .8 .3 1.3 .2-.2 1.3M118.8 205.7h-15.4l-.9 .2-.6 .6-.3 .7-.5 5.9-.3 .8-.6 .6-.8 .3-1.3 .2 .2 1.3 2.2-.2 .8-.3 .7-.6 .2-.8 .5-5.9a1.69 1.69 0 0 1 1.9-1.6h13a1.69 1.69 0 0 1 1.8 1.6l.5 6M119.9 214.4l.3 .8 .6 .6 .8 .3 2.3 .2M123.9 216.3h1.2M123.9 216.3l1.2 .2"/>
</g>
<g font-size="4.2">
<text x="177.4" y="24.9">DRDC3105</text>
<text x="18.7" y="38.5">Package Outline Dimensions</text>
</g>
<g font-size="3.5">
<text x="145.5" y="13.6">A Product Line of</text>
<text x="140.5" y="18.1">Diodes Incorporated</text>
<text x="20.3" y="270.5">DRDC3105</text>
</g>
<g font-size="2.8">
<text x="20.3" y="42.9">Please see AP02002 at http://www.diodes.com/datasheets/ap02002.pdf for the latest version.</text>
<text x="20.3" y="49.4">Package Type: SOT23</text>
<text x="147.6" y="63.7">Dim</text>
<text x="157.6" y="63.7">Min</text>
<text x="160.7" y="60.2">SOT23</text>
<text x="167.1" y="63.7">Max</text>
<text x="177.5" y="63.7">Typ</text>
<text x="149.3" y="67.2">A</text>
<text x="149.3" y="70.7">B</text>
<text x="157.2" y="67.3">0.37</text>
<text x="157.2" y="70.8">1.20</text>
<text x="167.1" y="67.3">0.51</text>
<text x="167.1" y="70.8">1.40</text>
<text x="177.2" y="67.3">0.40</text>
<text x="177.2" y="70.8">1.30</text>
<text x="149.3" y="74.3">C</text>
<text x="149.3" y="77.8">D</text>
<text x="157.2" y="74.3">2.30</text>
<text x="157.2" y="77.8">0.89</text>
<text x="167.1" y="74.3">2.50</text>
<text x="167.1" y="77.8">1.03</text>
<text x="176.4" y="77.8">0.915</text>
<text x="177.2" y="74.3">2.40</text>
<text x="149.4" y="81.3">F</text>
<text x="157.2" y="81.3">0.45</text>
<text x="167.1" y="81.3">0.60</text>
<text x="176.4" y="81.3">0.535</text>
<text x="149.2" y="84.8">G</text>
<text x="149.3" y="88.3">H</text>
<text x="157.2" y="84.8">1.78</text>
<text x="157.2" y="88.3">2.80</text>
<text x="167.1" y="84.8">2.05</text>
<text x="167.1" y="88.3">3.00</text>
<text x="177.2" y="84.8">1.83</text>
<text x="177.2" y="88.3">2.90</text>
<text x="149.3" y="95.3">K</text>
<text x="149.5" y="91.8">J</text>
<text x="156.5" y="91.9">0.013</text>
<text x="156.5" y="95.4">0.890</text>
<text x="167.1" y="91.9">0.10</text>
<text x="167.1" y="95.4">1.00</text>
<text x="176.4" y="95.4">0.975</text>
<text x="177.2" y="91.9">0.05</text>
<text x="148.5" y="98.8">K1</text>
<text x="156.5" y="98.8">0.903</text>
<text x="167.1" y="98.8">1.10</text>
<text x="176.4" y="98.8">1.025</text>
<text x="148.6" y="105.8">L1</text>
<text x="149.4" y="102.3">L</text>
<text x="157.2" y="102.4">0.45</text>
<text x="157.2" y="105.9">0.25</text>
<text x="167.1" y="102.4">0.61</text>
<text x="167.1" y="105.9">0.55</text>
<text x="177.2" y="105.9">0.40</text>
<text x="177.2" y="102.4">0.55</text>
<text x="149.1" y="109.3">M</text>
<text x="149.5" y="112.9">a</text>
<text x="156.5" y="109.4">0.085</text>
<text x="166.3" y="109.4">0.150</text>
<text x="168.8" y="112.9">8°</text>
<text x="176.4" y="109.4">0.110</text>
<text x="150.5" y="116.4">All Dimensions in mm</text>
<text x="20.3" y="143.5">Package Type: SOT26</text>
<text x="165" y="165.1">SOT26</text>
<text x="152.7" y="168.5">Dim</text>
<text x="153.6" y="172">A1</text>
<text x="160.1" y="172">0.013</text>
<text x="161.2" y="168.5">Min</text>
<text x="169.2" y="168.5">Max</text>
<text x="169.2" y="172">0.10</text>
<text x="179.2" y="172">0.05</text>
<text x="179.4" y="168.5">Typ</text>
<text x="153.6" y="175.4">A2</text>
<text x="153.6" y="178.8">A3</text>
<text x="160.9" y="175.4">1.00</text>
<text x="160.9" y="178.9">0.70</text>
<text x="169.2" y="175.4">1.30</text>
<text x="169.2" y="178.9">0.80</text>
<text x="179.2" y="175.4">1.10</text>
<text x="179.2" y="178.9">0.75</text>
<text x="154.5" y="182.2">b</text>
<text x="154.6" y="185.7">c</text>
<text x="160.9" y="182.3">0.35</text>
<text x="160.9" y="185.7">0.10</text>
<text x="169.2" y="182.3">0.50</text>
<text x="169.2" y="185.7">0.20</text>
<text x="179.2" y="182.3">0.38</text>
<text x="179.2" y="185.7">0.15</text>
<text x="154.3" y="189.1">D</text>
<text x="160.9" y="189.1">2.90</text>
<text x="169.2" y="189.1">3.10</text>
<text x="179.2" y="189.1">3.00</text>
<text x="153.8" y="195.9">e1</text>
<text x="154.6" y="192.5">e</text>
<text x="163.2" y="192.5">-</text>
<text x="163.2" y="196">-</text>
<text x="171.5" y="192.5">-</text>
<text x="171.5" y="196">-</text>
<text x="179.2" y="192.5">0.95</text>
<text x="179.2" y="196">1.90</text>
<text x="153.6" y="202.8">E1</text>
<text x="154.4" y="199.3">E</text>
<text x="160.9" y="199.4">2.70</text>
<text x="160.9" y="202.8">1.50</text>
<text x="169.2" y="199.4">3.00</text>
<text x="169.2" y="202.8">1.70</text>
<text x="179.2" y="199.4">2.80</text>
<text x="179.2" y="202.8">1.60</text>
<text x="154.5" y="206.2">L</text>
<text x="154.6" y="209.6">a</text>
<text x="160.9" y="206.2">0.35</text>
<text x="163.2" y="209.6">-</text>
<text x="169.2" y="206.2">0.55</text>
<text x="171.5" y="209.6">-</text>
<text x="179.2" y="206.2">0.40</text>
<text x="180.6" y="209.6">8°</text>
<text x="153.8" y="213">a1</text>
<text x="163.2" y="213.1">-</text>
<text x="171.5" y="213.1">-</text>
<text x="180.6" y="213.1">7°</text>
<text x="154.7" y="216.5">All Dimensions in mm</text>
<text x="107.5" y="269.8">8 of 10</text>
<text x="100.3" y="273">www.diodes.com</text>
</g>
<g font-size="2.8" fill="#231f20">
<text x="20.3" y="273.9">Document number: DS35213</text>
<text x="188.3" y="270.2">March 2015</text>
</g>
<text font-size="2.5" x="57.7" y="273.9">Rev. 5 - 2</text>
<g font-size="2.4">
<text x="102.7" y="58">All 7°</text>
<text x="67.8" y="61">H</text>
<text x="46.9" y="71.8">K</text>
<text x="91.3" y="69.7">J</text>
<text x="40" y="72.1">K1</text>
<text x="68.7" y="83.2">A</text>
<text x="91" y="83">M</text>
<text x="129.3" y="79.5">a</text>
<text x="100.9" y="87.5">L</text>
<text x="131.4" y="87.5">L1</text>
<text x="42.6" y="101.9">C</text>
<text x="48.7" y="101.9">B</text>
<text x="73.6" y="117">D</text>
<text x="56.7" y="121.3">F</text>
<text x="69.3" y="121.2">G</text>
<text x="54.9" y="156.8">D</text>
<text x="35" y="175.3">E1</text>
<text x="75.5" y="175.5">E</text>
<text x="46.9" y="192.4">b</text>
<text x="67.4" y="194.9">a1</text>
<text x="54.7" y="198">e1</text>
<text x="72.7" y="210">A2</text>
<text x="35.7" y="212.6">A3</text>
<text x="80.7" y="211.6">A1</text>
<text x="51.1" y="221.7">e</text>
<text x="121.2" y="219.4">L</text>
<text x="133" y="217.1">a</text>
<text x="98.8" y="222.3">c</text>
</g>
<g font-size="2.1">
<text x="118.7" y="64.6">GAUGE PLANE</text>
<text x="124.1" y="67.1">0.25</text>
</g>
<text font-size="2.1" fill="#231f20" x="182" y="272.8">© Diodes Incorporated</text>
<text font-size="1.9" x="80.7" y="216.7">Seating Plane</text>
</svg>
